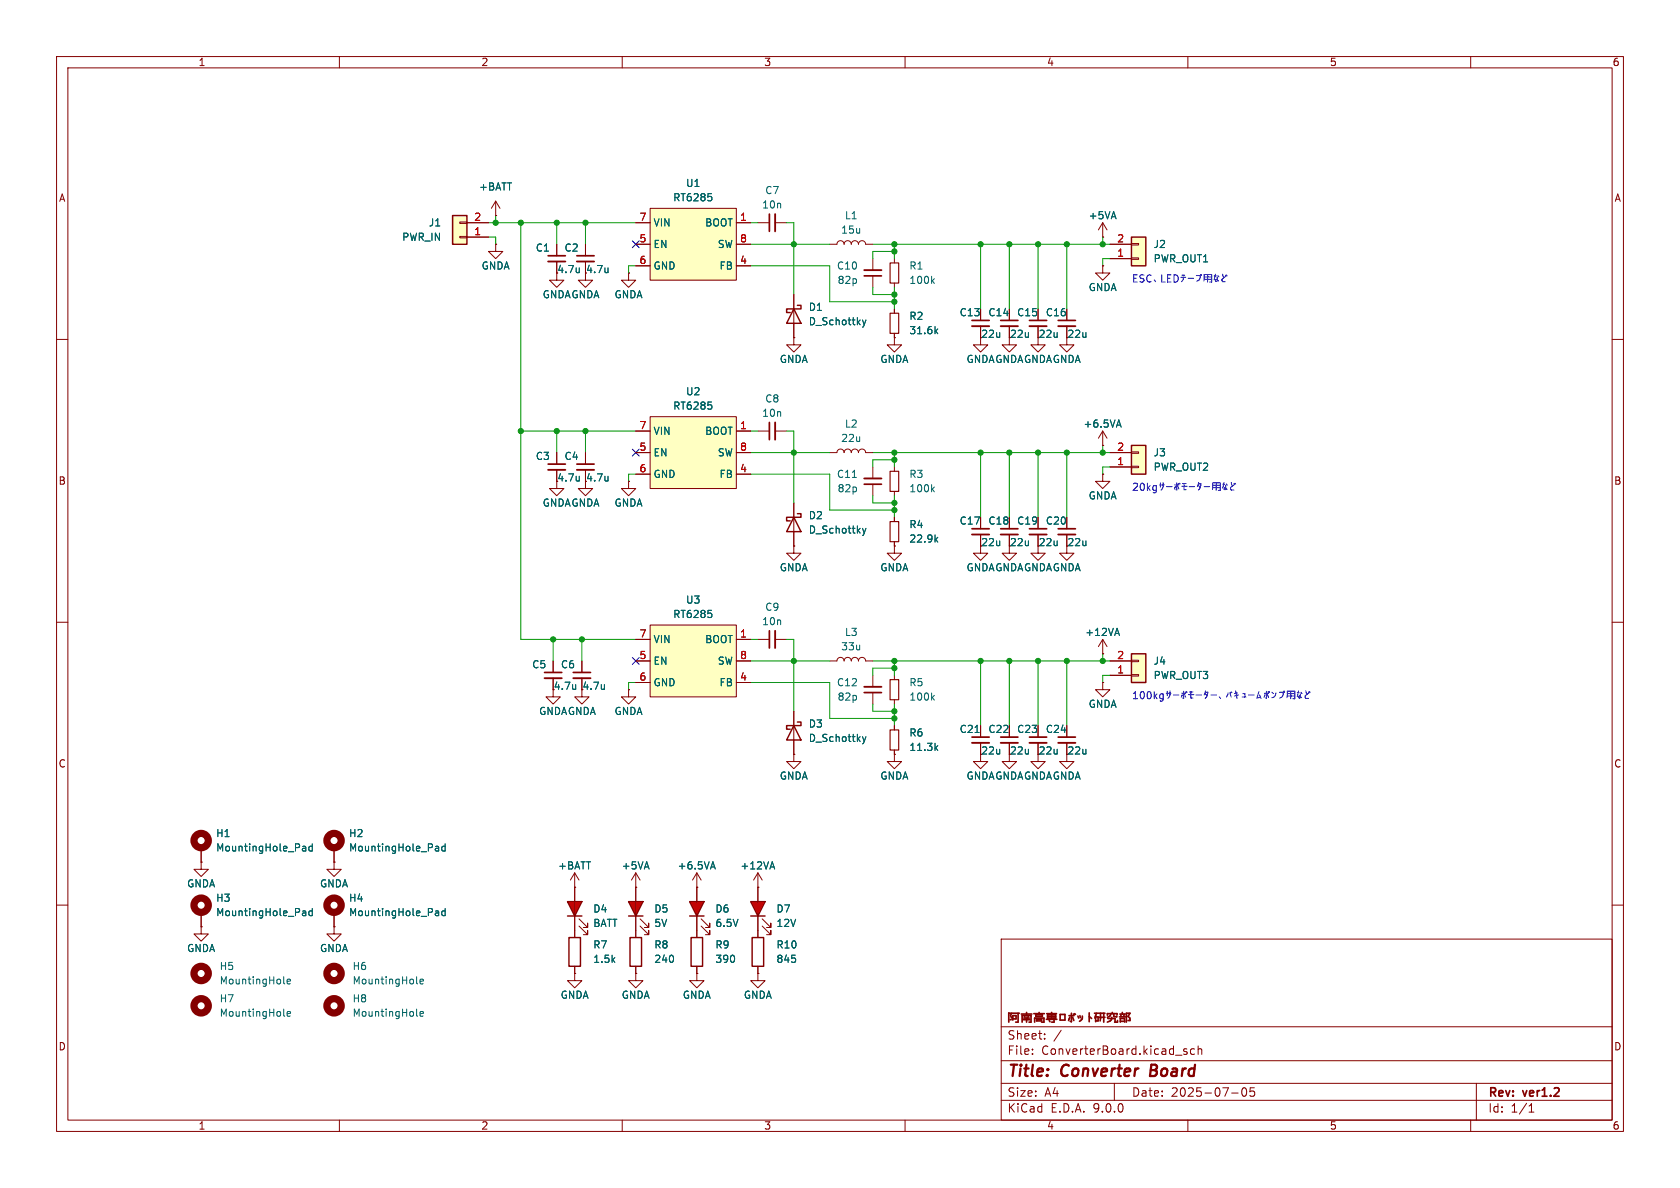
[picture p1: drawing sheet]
<svg xmlns="http://www.w3.org/2000/svg" width="297mm" height="210mm" viewBox="0 0 297 210" stroke-linecap="round" stroke-linejoin="round" font-family="sans-serif">
<g fill="none" stroke="#840000" stroke-width=".18">
<path d="M10 10h277v190h-277zM12 12h273v186h-273zM60 10v2M110 10v2M160 10v2M210 10v2M260 10v2M10 60h2M285 60h2M10 110h2M285 110h2M10 160h2"/>
<path d="M177 166h108v32h-108zM285 160h2M60 198v2M110 198v2M160 198v2M177 194.5h108M177 191.5h108M177 187.5h108M177 181.5h108M182.5 186.3v.1M182.5 185.5v.1M184.7 183.6v.1"/>
<path d="M184.7 182.8v.1M187.6 182.1l-1.3 2M197 191.5v3M209.2 185.7l.7 .4-.2 .3-.5-.1M209.8 185.5l-.3-.1-.3 .2M210 198v2M211.2 185.5l-.5-.1-.2 .3v.4l.1 .2h.6M211.8 185.5l.2-.1 .4 .1 .1 .9M211.8 184.9v1.5M217.7 193.2h1.2M219.7 192.4l.2-.1a.81 .81 0 0 1 .6 .6 .81 .81 0 0 1-.3 .8l-.2 .1a.81 .81 0 0 1-.3-1.4zM221.7 192.3h-.7v.7l.2-.1h.5l.1 .3-.1 .5-.2 .1-.5-.1"/>
<path d="M260 198v2M261 191.5v6.5M270.3 196.6h.9M270.3 195.5l.4-.4v1.5"/>
</g>
<path d="M203.6 188.2l-.3 2h.8" fill="none" stroke="#840000" stroke-width=".4"/>
<g fill="none" stroke="#840000" stroke-width=".3">
<path d="M178.3 179v1.7M178.3 179.1h.5l-.2 .4M178.7 179.6l.1 .4M179 179.1h1.2M180 179.1v1.6h-.4M180.6 179.3h1.8M181 180h1M181.1 179.7l.1 .1M181.5 179v.5M181.5 180v.7M181.8 179.7l-.1 .3M182.8 179.2h1.8"/>
<path d="M183.1 179.4h1.2v.3h-1.2zM183.7 179v.2M185.1 179.2h1.7M185.2 179.4h1.4v.6h-1.4zM185.2 179.7h1.4M185.9 179v1M186.3 180v.7h-.4M187.4 179.3h.9v1h-.9zM189 179.5h.8M189.1 179.8l-.2 .6M189.4 179.1v1.5l-.2-.1M189.6 179.8l.2 .6"/>
<path d="M189.8 179.3l.1 .1M190 179.2l.1 .1M190.6 179.6l.1 .4M190.9 179.5l.1 .4M191.3 179.6a.77 .77 0 0 1-.5 .9M192.6 179.7l.4 .3M192.6 179v1.6M193.5 179.1h.7M193.6 179.8h.5v.7h-.4M193.7 179.5v1.1M193.8 179.1l-.2 .9M194.3 179.8h1"/>
<path d="M194.3 179.1h1M194.6 179.1l-.1 1.4M195.1 179.1v1.6M196.4 179.2l-.3 .5-.3 .1M196.6 179.8l-.1 .5-.7 .4M196.6 179v.2M196.9 179.2v.5l.5 .1v-.2M197.5 179.4v-.2h-1.7v.3M197.9 179.8h1.1M198 179.3h.9M198.1 179.4l.1 .2M198.4 179v.3"/>
<path d="M198.8 179.3l-.2 .4M178.6 180.3h.2M179.1 180.1h.5v-.6h-.5v.8M180.7 180.7v-1.2h1.6v1.2h-.4M180.9 180.3h1.2M182.9 180.7v-.7h1.7v.7h-.5M183.3 180.2h.8v.3h-.8zM185 180.2h1.8M185.5 180.4l.1 .2M195.8 180h1.3v.7M197.6 180.4v.3h-.5M198.1 180.7v-.7h.7v.7"/>
<path d="M198.1 180.5h.7M199.4 180.4h.4l-.1-.5-.3-.2 .4-.6h-.7v1.6"/>
</g>
<path d="M200 115.6h2.6v5.1h-2.6z" fill="#ffffc2"/>
<path d="M200 115.6h2.6v5.1h-2.6z" fill="none" stroke="#840000" stroke-width=".25"/>
<path d="M154.3 45.7v2.1M154.3 48.8v2M196.2 119.4h3.8M196.2 116.8h3.8M200 119.3h1.3v.2h-1.3zM200 116.7h1.3v.3h-1.3zM173.4 131.3v3.3h1.2l-1.2 1.3-1.3-1.3h1.3M173.4 128.3v2M183.5 131.3v3.3h1.3l-1.3 1.3-1.3-1.3h1.3" fill="none" stroke="#840000" stroke-width=".18"/>
<path d="M152.8 48.8h3M171.8 130.3h3.1M182 130.3h3" fill="none" stroke="#840000" stroke-width=".3"/>
<path d="M152.8 47.8h3M171.8 131.3h3.1M182 131.3h3" fill="none" stroke="#840000" stroke-width=".33"/>
<path d="M172.4 129.5h.7" fill="none" stroke="#006464" stroke-width=".18"/>
<path d="M114.9 73.7h15.3v12.7h-15.3z" fill="#ffffc2"/>
<g fill="none" stroke="#840000" stroke-width=".18">
<path d="M87.6 38.1h.1M87.6 35.6l-.7 1.2M87.6 35.6l.8 1.2M87.6 35.6v2.5M134 39.4h2M137 39.4h2.1M194.9 39.4l-.7 1.2M194.9 39.4l.8 1.2M194.9 39.4v2.5M111.1 48.3v1.2h1.3l-1.3 1.3-1.2-1.3h1.2M111.1 48.3h.1M158.1 45.7v.8"/>
<path d="M158.1 50v.8M158.1 54.6v.8M158.1 58.9v.8M194.9 41.9h.1M194.9 47v1.3h1.3l-1.3 1.2-1.2-1.2h1.2M194.9 47h.1M112.4 76.2h2.5M114.9 73.7h15.3v12.7h-15.3zM130.2 76.2h2.5M134 76.2h2M137 76.2h2.1M103.5 85.1v1.3h1.3l-1.3 1.2-1.3-1.2h1.3"/>
<path d="M112.4 80h2.5M112.4 83.8h2.5M130.2 80h2.5M130.2 83.8h2.5M194.9 115.6h.1M194.9 113v2.6M194.9 113l-.7 1.3M194.9 113l.8 1.3M194.9 120.7v1.2h1.3l-1.3 1.3-1.2-1.3h1.2M194.9 120.7h.1"/>
</g>
<path d="M164.8 49.6l.4 .5M165.2 49.3l-.5 .4M165.4 58.5l.4 .5M165.8 58.2l-.5 .4M125.2 71.1h.6M125.7 71.6l.2 .2-.2 .5M197.2 112h.6M197.5 111.1l.4 1.2" fill="none" stroke="#006464" stroke-width=".18"/>
<path d="M136 37.8v3.1M136 74.7v3" fill="none" stroke="#840000" stroke-width=".3"/>
<path d="M137 37.8v3.1M137 74.7v3" fill="none" stroke="#840000" stroke-width=".33"/>
<path d="M157.4 55.4h1.5v3.5h-1.5zM157.4 46.5h1.5v3.5h-1.5z" fill="none" stroke="#840000" stroke-width=".2"/>
<path d="M114.9 36.8h15.3v12.7h-15.3z" fill="#ffffc2"/>
<path d="M112.4 39.4h2.5M114.9 36.8h15.3v12.7h-15.3zM130.2 39.4h2.5M87.6 43.2v1.3h1.3l-1.3 1.2-1.2-1.2h1.2M87.6 43.2h.1M112.4 43.2h2.5M112.4 47h2.5M130.2 43.2h2.5M130.2 47h2.5M98.4 85.1v1.3h1.3l-1.3 1.2-1.2-1.2h1.2M111.1 85.1v1.3h1.3l-1.3 1.2-1.2-1.2h1.2M111.1 85.1h.1" fill="none" stroke="#840000" stroke-width=".18"/>
<path d="M125.2 34.2h.6M125.7 34.8l.2 .2-.2 .4" fill="none" stroke="#006464" stroke-width=".18"/>
<path d="M200 41.9h2.6v5.1h-2.6z" fill="#ffffc2"/>
<path d="M140.3 54.6l1.3 2.6h-2.5zM141 54h.6v.6h-2.5v.6h.6M200 41.9h2.6v5.1h-2.6z" fill="none" stroke="#840000" stroke-width=".25"/>
<g fill="none" stroke="#840000" stroke-width=".18">
<path d="M103.5 46.2v3.3h1.3l-1.3 1.3-1.3-1.3h1.3M103.5 43.2v2M140.3 52.1v7.6M146.7 43.2h1.3a.64 .64 0 0 1 .6-.7 .64 .64 0 0 1 .6 .7 .64 .64 0 0 1 .7-.7 .64 .64 0 0 1 .6 .7 .64 .64 0 0 1 .6-.7 .64 .64 0 0 1 .7 .7 .64 .64 0 0 1 .6-.7 .64 .64 0 0 1 .6 .7h1.3M173.4 57.7v2M178.4 57.7v2M196.2 45.7h3.8M196.2 43.2h3.8M200 45.6h1.3v.2h-1.3zM200 43.1h1.3v.2h-1.3zM194.9 78.7h.1M194.9 76.2l-.7 1.3"/>
<path d="M194.9 76.2l.8 1.3M194.9 76.2v2.5M103.5 80v2M103.5 83.1v2M194.9 83.8v1.3h1.3l-1.3 1.3-1.2-1.3h1.2M194.9 83.8h.1M102.9 116.8v2.1M102.9 119.9v2"/>
</g>
<path d="M107.5 47.4v.8M107.5 48.1h-.1M152.5 56.6l.3 .8M152.8 57.4l-.3 .4M153.1 56.6l-.3 .8M197.5 75.1h.6M197.8 74.2l.4 1.3M107.5 84.2v.8M107.5 84.9l-.1 .1M106.9 121v.9M106.9 121.7l-.1 .1" fill="none" stroke="#006464" stroke-width=".18"/>
<path d="M102 45.2h3M171.8 56.6h3.1M176.9 56.6h3.1M102 82h3M101.3 118.9h3.1" fill="none" stroke="#840000" stroke-width=".3"/>
<path d="M102 46.2h3M171.8 57.7h3.1M176.9 57.7h3.1M102 83.1h3M101.3 119.9h3.1" fill="none" stroke="#840000" stroke-width=".33"/>
<path d="M200 78.7h2.6v5.1h-2.6z" fill="#ffffc2"/>
<path d="M200 78.7h2.6v5.1h-2.6z" fill="none" stroke="#840000" stroke-width=".25"/>
<g fill="none" stroke="#840000" stroke-width=".18">
<path d="M98.4 46.2v3.3h1.3l-1.3 1.3-1.2-1.3h1.2M98.4 43.2v2M183.5 54.6v2M183.5 57.7v2M188.6 54.6v2M188.6 57.7v2M200 79.9h1.3v.2h-1.3zM98.4 80v2M98.4 83.1v2M196.2 82.6h3.8M196.2 80h3.8M200 82.4h1.3v.3h-1.3z"/>
<path d="M158.1 119.4v.7M158.1 123.7v.8M158.1 128.3v.7M158.1 132.6v.8M188.6 131.3v3.3h1.3l-1.3 1.3-1.3-1.3h1.3"/>
</g>
<path d="M96.9 45.2h3M182 56.6h3M187.1 56.6h3M96.9 82h3M187.1 130.3h3" fill="none" stroke="#840000" stroke-width=".3"/>
<path d="M96.9 46.2h3M182 57.7h3M187.1 57.7h3M96.9 83.1h3M187.1 131.3h3" fill="none" stroke="#840000" stroke-width=".33"/>
<path d="M102.4 47.4v.8M102.4 48.1h-.1M102.4 84.2v.8M102.4 84.9l-.1 .1M164.8 123.3l.4 .5M165.2 122.9l-.5 .5M165.4 132.2l.4 .5M165.8 131.8l-.5 .5" fill="none" stroke="#006464" stroke-width=".18"/>
<path d="M157.4 129h1.5v3.6h-1.5zM157.4 120.1h1.5v3.6h-1.5z" fill="none" stroke="#840000" stroke-width=".2"/>
<path d="M80 38.1h2.5v5.1h-2.5z" fill="#ffffc2"/>
<path d="M80 38.1h2.5v5.1h-2.5zM140.3 91.4l1.3 2.6h-2.5zM141 90.8h.6v.6h-2.5v.7h.6" fill="none" stroke="#840000" stroke-width=".25"/>
<g fill="none" stroke="#840000" stroke-width=".18">
<path d="M81.3 39.2h1.2v.3h-1.2zM82.5 39.4h3.9M81.3 41.8h1.2v.2h-1.2zM82.5 41.9h3.9M140.3 59.7v1.3h1.3l-1.3 1.2-1.2-1.2h1.2M140.3 59.7h.1M158.1 59.7v1.3h1.3l-1.3 1.2-1.3-1.2h1.3M158.1 59.7h.1M173.4 59.7v1.3h1.2l-1.2 1.2-1.3-1.2h1.3M178.4 59.7v1.3h1.3l-1.3 1.2-1.2-1.2h1.2M183.5 59.7v1.3h1.3l-1.3 1.2-1.3-1.2h1.3M188.6 59.7v1.3h1.3l-1.3 1.2-1.3-1.2h1.3"/>
<path d="M140.3 96.5v1.3h1.3l-1.3 1.3-1.2-1.3h1.2M140.3 96.5h.1M140.3 88.9v7.6M146.7 80h1.3a.64 .64 0 0 1 .6-.6 .64 .64 0 0 1 .6 .6 .64 .64 0 0 1 .7-.6 .64 .64 0 0 1 .6 .6 .64 .64 0 0 1 .6-.6 .64 .64 0 0 1 .7 .6 .64 .64 0 0 1 .6-.6 .64 .64 0 0 1 .6 .6h1.3M154.3 82.6v2M154.3 85.6v2M158.1 96.5v1.3h1.3l-1.3 1.3-1.3-1.3h1.3M158.1 96.5h.1M158.1 82.6v.7M158.1 86.9v.7M158.1 91.4v.8M158.1 95.8v.7"/>
<path d="M173.4 94.5v3.3h1.2l-1.2 1.3-1.3-1.3h1.3M178.4 94.5v3.3h1.3l-1.3 1.3-1.2-1.3h1.2M178.4 91.4v2.1M183.5 94.5v3.3h1.3l-1.3 1.3-1.3-1.3h1.3M183.5 91.4v2.1M188.6 94.5v3.3h1.3l-1.3 1.3-1.3-1.3h1.3M188.6 91.4v2.1M178.4 131.3v3.3h1.3l-1.3 1.3-1.2-1.3h1.2M178.4 128.3v2"/>
</g>
<path d="M152.8 85.6h3M171.8 93.5h3.1M176.9 93.5h3.1M182 93.5h3M187.1 93.5h3M176.9 130.3h3.1" fill="none" stroke="#840000" stroke-width=".3"/>
<path d="M152.8 84.6h3M171.8 94.5h3.1M176.9 94.5h3.1M182 94.5h3M187.1 94.5h3M176.9 131.3h3.1" fill="none" stroke="#840000" stroke-width=".33"/>
<path d="M157.4 92.2h1.5v3.6h-1.5zM157.4 83.3h1.5v3.6h-1.5z" fill="none" stroke="#840000" stroke-width=".2"/>
<path d="M150.7 84.4h.7M152.5 93.4l.3 .8M152.8 94.2l-.3 .5M153.1 93.4l-.3 .8M164.8 86.5l.4 .4M165.2 86.1l-.5 .5M165.4 95.3l.4 .5M165.8 95l-.5 .5" fill="none" stroke="#006464" stroke-width=".18"/>
<path d="M121.9 159.4h2.6l-1.3 2.5z" fill="#f00"/>
<path d="M134 113h2M137 113h2.1M146.7 116.8h1.3a.64 .64 0 0 1 .6-.6 .64 .64 0 0 1 .6 .6 .64 .64 0 0 1 .7-.6 .64 .64 0 0 1 .6 .6 .64 .64 0 0 1 .6-.6 .64 .64 0 0 1 .7 .6 .64 .64 0 0 1 .6-.6 .64 .64 0 0 1 .6 .6h1.3M123.2 156.8v7.7M124 163.7l1.5 1.5v-.7v.7h-.8M124 162.4l1.5 1.6v-.8v.8h-.8" fill="none" stroke="#840000" stroke-width=".18"/>
<path d="M121.9 159.4h2.6l-1.3 2.5zM121.9 161.9h2.6" fill="none" stroke="#840000" stroke-width=".25"/>
<path d="M136 111.5v3.1" fill="none" stroke="#840000" stroke-width=".3"/>
<path d="M137 111.5v3.1" fill="none" stroke="#840000" stroke-width=".33"/>
<path d="M114.9 110.5h15.3v12.7h-15.3z" fill="#ffffc2"/>
<g fill="none" stroke="#840000" stroke-width=".18">
<path d="M112.4 113h2.5M112.4 116.8h2.5M114.9 110.5h15.3v12.7h-15.3zM130.2 113h2.5M130.2 116.8h2.5M154.3 119.4v2M112.4 120.7h2.5M130.2 120.7h2.5M140.3 133.4v1.2h1.3l-1.3 1.3-1.2-1.3h1.2M140.3 133.4h.1M140.3 125.7v7.7M154.3 122.4v2.1"/>
<path d="M158.1 133.4v1.2h1.3l-1.3 1.3-1.3-1.3h1.3M158.1 133.4h.1M123.2 156.8h.1M123.2 154.3l-.8 1.3M123.2 154.3l.8 1.3M123.2 154.3v2.5M134 156.8h.1M134 154.3l-.8 1.3M134 154.3l.7 1.3M134 154.3v2.5M123.2 172.1v1.3h1.3l-1.3 1.2-1.3-1.2h1.3M123.2 172.1h.1"/>
<path d="M123.2 164.5v1.2M123.2 170.8v1.3M134 172.1v1.3h1.3l-1.3 1.2-1.3-1.2h1.3M134 172.1h.1"/>
</g>
<path d="M125.2 107.9h.6M125.7 108.4l.2 .2-.2 .5M152.5 130.2l.3 .9M152.8 131.1l-.3 .4M153.1 130.2l-.3 .9M125.7 153.3h.6M126 152.3l.5 1.3M136.2 153.3h.6M136.5 152.3l.4 1.3" fill="none" stroke="#006464" stroke-width=".18"/>
<path d="M152.8 122.4h3" fill="none" stroke="#840000" stroke-width=".3"/>
<path d="M152.8 121.4h3" fill="none" stroke="#840000" stroke-width=".33"/>
<path d="M140.3 128.3l1.3 2.5h-2.5zM141 127.6h.6v.7h-2.5v.6h.6M122.2 165.7h2v5.1h-2z" fill="none" stroke="#840000" stroke-width=".25"/>
<path d="M132.7 159.4h2.6l-1.3 2.5z" fill="#f00"/>
<g fill="none" stroke="#840000" stroke-width=".18">
<path d="M35.6 152.4v1.3h1.2l-1.2 1.2-1.3-1.2h1.3M35.6 152.4h.1M35.6 149.9v2.5M59.1 152.4v1.3h1.2l-1.2 1.2-1.3-1.2h1.3M59.1 152.4h.1M59.1 149.9v2.5M112.4 156.8h.1M112.4 154.3l-.8 1.3M112.4 154.3l.8 1.3M112.4 154.3v2.5M134 156.8v8.9M35.6 163.8v1.3h1.2l-1.2 1.3-1.3-1.3h1.3"/>
<path d="M35.6 163.8h.1M35.6 161.3v2.5M59.1 163.8v1.3h1.2l-1.2 1.3-1.3-1.3h1.3M59.1 163.8h.1M59.1 161.3v2.5M101.6 172.1v1.3h1.3l-1.3 1.2-1.3-1.2h1.3M101.6 172.1h.1M101.6 164.5v1.2M101.6 170.8v1.3M112.4 172.1v1.3h1.3l-1.3 1.2-1.3-1.2h1.3M112.4 172.1h.1M134 170.8v1.3"/>
<path d="M134.7 163.7l1.6 1.5v-.7v.7h-.8M134.7 162.4l1.6 1.6v-.8v.8h-.8"/>
</g>
<path d="M132.7 159.4h2.6l-1.3 2.5zM100.6 165.7h2v5.1h-2zM132.7 161.9h2.6M133 165.7h2v5.1h-2z" fill="none" stroke="#840000" stroke-width=".25"/>
<g fill="none" stroke="#840000" stroke-width="1.3">
<circle cx="35.6" cy="148.6" r="1.27"/>
<circle cx="59.1" cy="148.6" r="1.27"/>
<circle cx="35.6" cy="160" r="1.27"/>
<circle cx="35.6" cy="172.1" r="1.27"/>
<circle cx="35.6" cy="177.8" r="1.27"/>
<circle cx="59.1" cy="160" r="1.27"/>
<circle cx="59.1" cy="172.1" r="1.27"/>
<circle cx="59.1" cy="177.8" r="1.27"/>
</g>
<g fill="none" stroke="#006464" stroke-width=".18">
<path d="M53.6 149.6l.4 .1 .1 .7M54.1 150.4h-.5M54.1 149.9l-.5 .1M55.2 149.7l-.4-.1-.2 .2 .1 .6h.5M55.2 149.2v1.2M77.1 149.6l.4 .1 .1 .7M77.6 150.4h-.5M77.6 149.9l-.5 .1M78.7 149.7l-.4-.1-.2 .2 .1 .6h.5M78.7 149.2v1.2M50.2 173.8l.1 .1M50.2 179.5l.1 .1"/>
<path d="M50.8 173.5l.6-.1-.1-.3h-.4l-.1 .2v.6h.5M50.8 179.2l.6-.1-.1-.2-.4-.1-.1 .2v.6h.5M53.6 161l.4 .1 .1 .8M54.1 161.8l-.5 .1M54.1 161.3l-.5 .1M55.2 161.1l-.4-.1-.2 .3 .1 .5h.5M55.2 160.6v1.3M73.6 173.8l.2 .1M73.6 179.5l.2 .1M74.3 173.5l.6-.1-.1-.3h-.4l-.1 .2v.6h.5M74.3 179.2l.6-.1-.1-.2-.4-.1-.1 .2v.6h.5M77.1 161l.4 .1 .1 .8"/>
<path d="M77.6 161.8l-.5 .1M77.6 161.3l-.5 .1M78.7 160.6v1.3M78.7 161.1l-.4-.1-.2 .3 .1 .5h.5"/>
</g>
<path d="M100.3 159.4h2.6l-1.3 2.5z" fill="#f00"/>
<path d="M101.6 156.8h.1M101.6 154.3v10.2M101.6 154.3l-.8 1.3M101.6 154.3l.8 1.3M102.4 163.7l1.5 1.5v-.7v.7h-.8M102.4 162.4l1.5 1.6v-.8v.8h-.8" fill="none" stroke="#840000" stroke-width=".18"/>
<path d="M100.3 159.4h2.6l-1.3 2.5zM100.3 161.9h2.6" fill="none" stroke="#840000" stroke-width=".25"/>
<path d="M111.1 159.4h2.6l-1.3 2.5z" fill="#f00"/>
<g fill="none" stroke="#840000" stroke-width=".18">
<path d="M82.5 39.4h3.9M87.6 38.1h.1M112.4 39.4h2.5M130.2 39.4h2.5M82.5 41.9h3.9M87.6 43.2h.1M98.4 43.2v2M98.4 46.2v2.1M103.5 43.2v2M103.5 46.2v2.1M111.1 48.3h.1M112.4 43.2h2.5"/>
<path d="M112.4 47h2.5M130.2 43.2h2.5M130.2 47h2.5M140.3 59.7h.1M140.3 52.1v2.5M140.3 57.2v2.5M158.1 59.7h.1M158.1 54.6v.8M158.1 58.9v.8M173.4 57.7v2M178.4 57.7v2M183.5 54.6v2"/>
<path d="M183.5 57.7v2M188.6 54.6v2M188.6 57.7v2M194.9 41.9h.1M194.9 47h.1M196.2 43.2h3.8M196.2 45.7h3.8M112.4 76.2h2.5M130.2 76.2h2.5M194.9 78.7h.1M98.4 80v2M98.4 83.1v2"/>
<path d="M103.5 80v2M103.5 83.1v2M111.1 85.1h.1M112.4 80h2.5M112.4 83.8h2.5M130.2 80h2.5M130.2 83.8h2.5M140.3 96.5h.1M140.3 88.9v2.5M140.3 94v2.5M158.1 96.5h.1M158.1 91.4v.8"/>
<path d="M158.1 95.8v.7M173.4 94.5v2M178.4 91.4v2.1M178.4 94.5v2M183.5 91.4v2.1M183.5 94.5v2M188.6 91.4v2.1M188.6 94.5v2M194.9 83.8h.1M196.2 80h3.8M196.2 82.6h3.8M97.8 119.9v3.3h1.3l-1.3 1.3-1.3-1.3h1.3"/>
<path d="M97.8 116.8v2.1M102.9 119.9v3.3h1.2l-1.2 1.3-1.3-1.3h1.3M102.9 116.8v2.1M112.4 116.8h2.5M112.4 113h2.5M130.2 116.8h2.5M130.2 113h2.5M194.9 115.6h.1M196.2 119.4h3.8M196.2 116.8h3.8M111.1 121.9v1.3h1.3l-1.3 1.3-1.2-1.3h1.2M111.1 121.9h.1"/>
<path d="M112.4 120.7h2.5M130.2 120.7h2.5M140.3 133.4h.1M140.3 125.7v2.6M140.3 130.8v2.6M158.1 133.4h.1M158.1 128.3v.7M158.1 132.6v.8M173.4 128.3v2M173.4 131.3v2.1M178.4 128.3v2M178.4 131.3v2.1"/>
<path d="M183.5 131.3v2.1M188.6 131.3v2.1M194.9 120.7h.1M35.6 152.4h.1M35.6 149.9v2.5M59.1 152.4h.1M59.1 149.9v2.5M101.6 156.8h.1M101.6 156.8v2.6M112.4 156.8h.1M112.4 156.8v8.9M123.2 156.8h.1"/>
<path d="M123.2 156.8v2.6M134 156.8h.1M134 156.8v2.6M35.6 163.8h.1M35.6 161.3v2.5M59.1 163.8h.1M59.1 161.3v2.5M101.6 172.1h.1M101.6 161.9v3.8M101.6 170.8v1.3M112.4 172.1h.1M112.4 170.8v1.3"/>
<path d="M113.2 163.7l1.5 1.5v-.7v.7h-.8M113.2 162.4l1.5 1.6v-.8v.8h-.8M123.2 172.1h.1M123.2 161.9v3.8M123.2 170.8v1.3M134 172.1h.1M134 161.9v3.8M134 170.8v1.3"/>
</g>
<path d="M111.1 159.4h2.6l-1.3 2.5zM111.1 161.9h2.6M111.4 165.7h2v5.1h-2z" fill="none" stroke="#840000" stroke-width=".25"/>
<path d="M96.3 118.9h3" fill="none" stroke="#840000" stroke-width=".3"/>
<path d="M96.3 119.9h3" fill="none" stroke="#840000" stroke-width=".33"/>
<g fill="none" stroke="#006464" stroke-width=".18">
<path d="M125.2 34.2h.6M125.7 34.8l.2 .2-.2 .4M102.4 47.4v.8M102.4 48.1h-.1M107.5 47.4v.8M107.5 48.1h-.1M152.5 56.6l.3 .8M152.8 57.4l-.3 .4M153.1 56.6l-.3 .8M165.4 58.5l.4 .5M165.8 58.2l-.5 .4M125.2 71.1h.6"/>
<path d="M125.7 71.6l.2 .2-.2 .5M197.5 75.1h.6M197.8 74.2l.4 1.3M102.4 84.2v.8M102.4 84.9l-.1 .1M107.5 84.2v.8M107.5 84.9l-.1 .1M152.5 93.4l.3 .8M152.8 94.2l-.3 .5M153.1 93.4l-.3 .8M165.4 95.3l.4 .5M165.8 95l-.5 .5"/>
<path d="M125.2 107.9h.6M125.7 108.4l.2 .2-.2 .5M197.2 112h.6M197.5 111.1l.4 1.2M101.8 121v.9M101.8 121.7l-.1 .1M106.9 121v.9M106.9 121.7l-.1 .1M152.5 130.2l.3 .9M152.8 131.1l-.3 .4M153.1 130.2l-.3 .9M165.4 132.2l.4 .5"/>
<path d="M165.8 131.8l-.5 .5M172.4 129.5h.7M53.6 149.6l.4 .1 .1 .7M54.1 150.4h-.5M54.1 149.9l-.5 .1M55.2 149.7l-.4-.1-.2 .2 .1 .6h.5M55.2 149.2v1.2M77.1 149.6l.4 .1 .1 .7M77.6 150.4h-.5M77.6 149.9l-.5 .1M78.7 149.7l-.4-.1-.2 .2 .1 .6h.5M78.7 149.2v1.2"/>
<path d="M125.7 153.3h.6M126 152.3l.5 1.3M136.2 153.3h.6M136.5 152.3l.4 1.3M53.6 161l.4 .1 .1 .8M54.1 161.8l-.5 .1M54.1 161.3l-.5 .1M55.2 161.1l-.4-.1-.2 .3 .1 .5h.5M55.2 160.6v1.3M77.1 161l.4 .1 .1 .8M77.6 161.8l-.5 .1M77.6 161.3l-.5 .1"/>
<path d="M78.7 160.6v1.3M78.7 161.1l-.4-.1-.2 .3 .1 .5h.5"/>
</g>
<g fill="none" stroke="#009600" stroke-width=".18">
<path d="M86.4 39.4h26M87.6 38.1v1.3M92.1 39.4v73.6h20.3M98.4 39.4v3.8M103.5 39.4v3.8M132.7 39.4h1.3M139.1 39.4h1.2v12.7M86.4 41.9h1.2v1.3M112.4 47h-1.3v1.3M132.7 47h14v6.3h11.4M132.7 43.2h14M154.3 50.8v1.3h3.8"/>
<path d="M154.3 43.2h41.9M158.1 43.2v2.5M158.1 50.8v3.8M158.1 44.5h-3.8v1.2M173.4 43.2v11.4M178.4 43.2v11.4M183.5 43.2v11.4M188.6 43.2v11.4M194.9 41.9v1.3M196.2 45.7h-1.3v1.3M92.1 76.2h20.3M98.4 76.2v3.8"/>
<path d="M103.5 76.2v3.8M132.7 76.2h1.3M139.1 76.2h1.2v12.7M194.9 78.7v1.3M112.4 83.8h-1.3v1.3M132.7 83.8h14v6.4h11.4M132.7 80h14M154.3 80h41.9M154.3 87.6v1.3h3.8M158.1 80v2.6M158.1 87.6v3.8M158.1 81.3h-3.8v1.3"/>
<path d="M173.4 80v11.4M178.4 80v11.4M183.5 80v11.4M188.6 80v11.4M196.2 82.6h-1.3v1.2M97.8 113v3.8M102.9 113v3.8M132.7 116.8h14M132.7 113h1.3M139.1 113h1.2v12.7M154.3 116.8h41.9M158.1 116.8v2.6"/>
<path d="M158.1 118.1h-3.8v1.3M173.4 116.8v11.5M178.4 116.8v11.5M183.5 116.8v11.5M188.6 116.8v11.5M194.9 115.6v1.2M196.2 119.4h-1.3v1.3M112.4 120.7h-1.3v1.2M132.7 120.7h14v6.3h11.4M154.3 124.5v1.2h3.8M158.1 124.5v3.8"/>
</g>
<path d="M111.8 42.6l1.2 1.2M113 42.6l-1.2 1.2M111.8 79.4l1.2 1.2M113 79.4l-1.2 1.2M111.8 116.2l1.2 1.2M113 116.2l-1.2 1.2" fill="none" stroke="#000084" stroke-width=".18"/>
<g fill="none" stroke="#0000c2" stroke-width=".18">
<path d="M200.4 49.2h.5M201 48.6h-.6v1.3h.6M202.2 48.7l-.4-.1-.2 .1v.4l.5 .2 .1 .3-.2 .3-.5-.1M203.5 48.7a.6 .6 0 0 0-.8 .4 .6 .6 0 0 0 .6 .8l.2-.2M204.1 49.5l.2 .3M205.4 48.6v1.3h.6M206.4 49.2h.4M207 48.6h-.6v1.3h.6M207.6 48.6a.64 .64 0 0 1 .7 .6 .64 .64 0 0 1-.7 .7zM208.8 49h.8M209 48.7h.4M209.2 49v.3l-.3 .5"/>
<path d="M210 49.2h1M211.5 48.7h.7a.82 .82 0 0 1-.6 1M212.2 48.6l.1-.1 .1 .2h-.1zM212.8 49.7l.1-1.2h1.3v1.4h-.3M212.9 49.4h1.3M212.9 49h1.3M213.5 48.5v1.4M214.6 48.8h.4M214.9 48.5l-.3 1M215.2 49v.7h-.3v-.3h.2l.3 .3M215.3 48.7l.2 .3M216.2 48.5l.1 .6"/>
<path d="M216.6 48.7l.2 .1M216.6 48.9l-.6 .5 .2 .4h.4M216.8 48.6l.1 .2M200.4 85.5l.5-.1 .2 .4-.8 .9h.8M201.7 85.5l.2-.1a.68 .68 0 0 1 .4 .7 .68 .68 0 0 1-.4 .6l-.2-.1-.1-.4zM202.8 85.4v1.3M203 86.2l.3 .5M203.3 85.8l-.5 .5M204.4 85.9l-.3-.1-.3 .3 .1 .5h.5M204.4 85.8v1.1l-.2 .2h-.3M205 85.7h.8M205.1 85.4v.7"/>
<path d="M205.6 85.3a1.31 1.31 0 0 1-.3 1.3M206.2 86h1M207.7 85.7h.7M207.8 86l-.2 .4M208 85.4v1.2h-.1M208.2 86l.2 .4M208.3 85.5l.2 .1M208.5 85.4l.2 .1M208.9 86h1M209.1 85.5h.6M209.3 85.5v1.1h.4M210.2 86h1"/>
<path d="M211.9 85.8l.3 .3M211.9 85.3l-.2 .7M211.9 85.5h.4l-.1 .8-.3 .3M212.9 86h1M214.3 86.5l.1-1.1h1.3v1.3h-.3M214.4 86.2h1.3M214.4 85.8h1.3M215 85.4v1.3M216.2 85.6h.3M216.4 85.3l-.2 1M216.7 85.8v.7h-.3v-.2l.2-.1 .3 .3M216.8 85.5l.2 .3"/>
<path d="M217.7 85.3l.1 .6M218.1 85.5l.2 .2M218.1 85.7l-.6 .5 .2 .4h.4M218.3 85.4l.1 .2M200.4 123.5h.7M200.4 122.6l.3-.4v1.3M201.7 122.4l.2-.2a.68 .68 0 0 1 .4 .7 .68 .68 0 0 1-.4 .6l-.2-.1-.1-.4zM203 122.3l.1-.1a.68 .68 0 0 1 .4 .7 .68 .68 0 0 1-.4 .6 .84 .84 0 0 1-.1-1.2zM204.1 122.2v1.3M204.2 123l.3 .5M204.5 122.7l-.4 .5M205.6 122.7v1l-.2 .2h-.3"/>
<path d="M205.6 122.7h-.3l-.3 .2 .1 .6h.5M206.2 122.6h.8M206.4 122.2v.8M206.8 122.1a1.31 1.31 0 0 1-.3 1.4M207.4 122.9h1M208.9 122.6h.7M209 122.8l-.2 .5M209.3 122.2v1.3l-.2-.1M209.4 122.8l.2 .5M209.6 122.3l.1 .1M209.7 122.2l.2 .2M210.1 122.8h1"/>
<path d="M210.3 122.3h.6M210.5 122.3v1.1h.4M211.4 122.9h1M213.1 122.6l.3 .4M213.1 122.1l-.2 .8M213.1 122.4h.5l-.2 .7-.3 .4M214.1 122.9h1M215.5 123.2l.3 .3M217.1 122.5l-.3 .7M217.4 122.5l.3 .7M217.5 122.4l.1 .1M217.7 122.3l.1 .1"/>
<path d="M218.4 122.1l.3 1.4M218.8 122.5l-.5 .1M218.9 122.9l-.7 .1M219.6 123.2h.7M219.7 122.6h.4v.6M220.7 122.9h1M222.6 122.2l-.4 1.2 .6-.1M222.7 122.9l.2 .6M223.5 122.6h.8M223.7 122.8l-.2 .5M223.9 122.2v1.3l-.2-.1M224.1 122.8l.2 .5"/>
<path d="M224.3 122.2l.1 .1-.1 .1h-.1zM224.9 122.4l.2 .2M225.6 122.5a.84 .84 0 0 1-.7 .8M226.2 122.4h.7a.82 .82 0 0 1-.6 1M226.9 122.2h.1l.1 .1-.1 .1zM227.5 123.3l.1-1.1h1.3v1.3h-.4M227.6 122.6h1.3M227.6 123h1.3M228.2 122.2v1.3M229.3 122.4h.4M229.6 122.1l-.3 1.1M229.9 122.6v.7h-.3v-.2l.2-.1 .3 .3"/>
<path d="M230 122.4l.2 .2M230.8 122.1l.2 .6M231.3 122.3l.2 .2M231.3 122.6l-.6 .4 .1 .5h.5M231.5 122.2l.1 .2"/>
</g>
<g fill="#009600" stroke="#009600" stroke-width=".18">
<circle cx="158.1" cy="53.3" r=".46"/>
<circle cx="158.1" cy="52.1" r=".46"/>
<circle cx="158.1" cy="43.2" r=".46"/>
<circle cx="158.1" cy="44.5" r=".46"/>
<circle cx="140.3" cy="43.2" r=".46"/>
<circle cx="173.4" cy="116.8" r=".46"/>
<circle cx="178.4" cy="116.8" r=".46"/>
<circle cx="158.1" cy="125.7" r=".46"/>
<circle cx="158.1" cy="118.1" r=".46"/>
<circle cx="158.1" cy="116.8" r=".46"/>
<circle cx="183.5" cy="116.8" r=".46"/>
<circle cx="188.6" cy="116.8" r=".46"/>
<circle cx="194.9" cy="116.8" r=".46"/>
<circle cx="194.9" cy="80" r=".46"/>
<circle cx="178.4" cy="43.2" r=".46"/>
<circle cx="183.5" cy="43.2" r=".46"/>
<circle cx="173.4" cy="43.2" r=".46"/>
<circle cx="194.9" cy="43.2" r=".46"/>
<circle cx="188.6" cy="43.2" r=".46"/>
<circle cx="87.6" cy="39.4" r=".46"/>
<circle cx="92.1" cy="39.4" r=".46"/>
<circle cx="103.5" cy="39.4" r=".46"/>
<circle cx="98.4" cy="39.4" r=".46"/>
<circle cx="103.5" cy="76.2" r=".46"/>
<circle cx="98.4" cy="76.2" r=".46"/>
<circle cx="92.1" cy="76.2" r=".46"/>
<circle cx="158.1" cy="81.3" r=".46"/>
<circle cx="183.5" cy="80" r=".46"/>
<circle cx="173.4" cy="80" r=".46"/>
<circle cx="178.4" cy="80" r=".46"/>
<circle cx="188.6" cy="80" r=".46"/>
<circle cx="158.1" cy="80" r=".46"/>
<circle cx="158.1" cy="88.9" r=".46"/>
<circle cx="158.1" cy="90.2" r=".46"/>
<circle cx="140.3" cy="80" r=".46"/>
<circle cx="140.3" cy="116.8" r=".46"/>
<circle cx="158.1" cy="127" r=".46"/>
<circle cx="102.9" cy="113" r=".46"/>
<circle cx="97.8" cy="113" r=".46"/>
</g>
<g font-size="2.8" fill="#840000">
<text x="178" y="190.9">Title:</text>
<text x="187.7" y="190.9">Converter</text>
<text x="204.2" y="190.9">Board</text>
</g>
<g font-size="2.1" fill="#840000">
<text x="178" y="184">Sheet:</text>
<text x="178" y="186.7">File:</text>
<text x="184.1" y="186.7">ConverterBoard.kicad_sch</text>
<text x="178" y="196.9">KiCad</text>
<text x="178" y="194.1">Size:</text>
<text x="184.7" y="194.1">A4</text>
<text x="185.7" y="196.9">E.D.A.</text>
<text x="193.3" y="196.9">9.0.0</text>
<text x="200" y="194.1">Date:</text>
<text x="207" y="194.1">2025-07-05</text>
<text x="263" y="194.3">Rev:</text>
<text x="263" y="196.9">Id:</text>
<text x="267.1" y="196.9">1/1</text>
<text x="269.4" y="194.3">ver1.2</text>
</g>
<g font-size="1.8" fill="#840000">
<text x="35" y="11.9">1</text>
<text x="85" y="11.9">2</text>
<text x="135" y="11.9">3</text>
<text x="185" y="11.9">4</text>
<text x="235" y="11.9">5</text>
<text x="285" y="11.9">6</text>
<text x="10.3" y="35.9">A</text>
<text x="285.3" y="35.9">A</text>
<text x="98.4" y="48.5">4.7u</text>
<text x="169.6" y="56.1">C13</text>
<text x="173.4" y="59.9">22u</text>
<text x="174.6" y="56.1">C14</text>
<text x="178.4" y="59.9">22u</text>
<text x="183.5" y="59.9">22u</text>
<text x="188.6" y="59.9">22u</text>
<text x="10.3" y="85.9">B</text>
<text x="98.4" y="85.3">4.7u</text>
<text x="103.5" y="85.3">4.7u</text>
<text x="285.3" y="85.9">B</text>
<text x="169.6" y="92.9">C17</text>
<text x="173.4" y="96.7">22u</text>
<text x="188.6" y="96.7">22u</text>
<text x="97.8" y="122.1">4.7u</text>
<text x="179.7" y="129.8">C23</text>
<text x="184.8" y="129.8">C24</text>
<text x="10.3" y="135.9">C</text>
<text x="178.4" y="133.6">22u</text>
<text x="183.5" y="133.6">22u</text>
<text x="285.3" y="135.9">C</text>
<text x="10.3" y="185.9">D</text>
<text x="285.3" y="185.9">D</text>
<text x="35" y="199.9">1</text>
<text x="85" y="199.9">2</text>
<text x="135" y="199.9">3</text>
<text x="185" y="199.9">4</text>
<text x="235" y="199.9">5</text>
<text x="285" y="199.9">6</text>
</g>
<g font-size="1.8" fill="#006464">
<text x="84.6" y="33.9">+BATT</text>
<text x="118.9" y="35.8">RT6285</text>
<text x="121.2" y="33.2">U1</text>
<text x="135.2" y="34.5">C7</text>
<text x="75.7" y="40.2">J1</text>
<text x="115.4" y="40.2">VIN</text>
<text x="124.6" y="40.2">BOOT</text>
<text x="134.6" y="37.1">10n</text>
<text x="148.6" y="41.5">15u</text>
<text x="149.3" y="39">L1</text>
<text x="192.4" y="39">+5VA</text>
<text x="71" y="42.8">PWR_IN</text>
<text x="85" y="47.9">GNDA</text>
<text x="94.6" y="44.7">C1</text>
<text x="99.7" y="44.7">C2</text>
<text x="115.4" y="44">EN</text>
<text x="115.4" y="47.9">GND</text>
<text x="126.8" y="44">SW</text>
<text x="127.1" y="47.9">FB</text>
<text x="147.9" y="47.9">C10</text>
<text x="160.7" y="47.9">R1</text>
<text x="203.8" y="44">J2</text>
<text x="203.8" y="46.6">PWR_OUT1</text>
<text x="95.8" y="52.9">GNDAGNDA</text>
<text x="103.5" y="48.5">4.7u</text>
<text x="108.5" y="52.9">GNDA</text>
<text x="148" y="50.4">82p</text>
<text x="160.7" y="50.4">100k</text>
<text x="192.4" y="51.7">GNDA</text>
<text x="142.9" y="55.2">D1</text>
<text x="142.9" y="57.7">D_Schottky</text>
<text x="160.7" y="56.7">R2</text>
<text x="160.7" y="59.3">31.6k</text>
<text x="179.7" y="56.1">C15</text>
<text x="184.8" y="56.1">C16</text>
<text x="137.8" y="64.4">GNDA</text>
<text x="155.5" y="64.4">GNDA</text>
<text x="170.8" y="64.4">GNDAGNDAGNDAGNDA</text>
<text x="121.2" y="70.1">U2</text>
<text x="135.2" y="71.3">C8</text>
<text x="115.4" y="77.1">VIN</text>
<text x="118.9" y="72.6">RT6285</text>
<text x="124.6" y="77.1">BOOT</text>
<text x="134.6" y="73.9">10n</text>
<text x="149.3" y="75.8">L2</text>
<text x="191.5" y="75.8">+6.5VA</text>
<text x="94.6" y="81.5">C3</text>
<text x="99.7" y="81.5">C4</text>
<text x="115.4" y="80.9">EN</text>
<text x="126.8" y="80.9">SW</text>
<text x="148.6" y="78.3">22u</text>
<text x="203.8" y="80.9">J3</text>
<text x="203.8" y="83.4">PWR_OUT2</text>
<text x="95.8" y="89.8">GNDAGNDA</text>
<text x="108.5" y="89.8">GNDA</text>
<text x="115.4" y="84.7">GND</text>
<text x="127.1" y="84.7">FB</text>
<text x="147.9" y="84.7">C11</text>
<text x="148" y="87.2">82p</text>
<text x="160.7" y="84.7">R3</text>
<text x="160.7" y="87.2">100k</text>
<text x="192.4" y="88.5">GNDA</text>
<text x="142.9" y="92">D2</text>
<text x="142.9" y="94.5">D_Schottky</text>
<text x="160.7" y="93.6">R4</text>
<text x="174.6" y="92.9">C18</text>
<text x="179.7" y="92.9">C19</text>
<text x="184.8" y="92.9">C20</text>
<text x="137.8" y="101.2">GNDA</text>
<text x="155.5" y="101.2">GNDA</text>
<text x="160.7" y="96.1">22.9k</text>
<text x="170.8" y="101.2">GNDAGNDAGNDAGNDA</text>
<text x="178.4" y="96.7">22u</text>
<text x="183.5" y="96.7">22u</text>
<text x="121.2" y="106.9">U3</text>
<text x="115.4" y="113.9">VIN</text>
<text x="118.9" y="109.4">RT6285</text>
<text x="124.6" y="113.9">BOOT</text>
<text x="134.6" y="110.7">10n</text>
<text x="135.2" y="108.2">C9</text>
<text x="149.3" y="112.6">L3</text>
<text x="191.8" y="112.6">+12VA</text>
<text x="94" y="118.3">C5</text>
<text x="99.1" y="118.3">C6</text>
<text x="115.4" y="117.7">EN</text>
<text x="126.8" y="117.7">SW</text>
<text x="148.6" y="115.2">33u</text>
<text x="203.8" y="117.7">J4</text>
<text x="102.9" y="122.1">4.7u</text>
<text x="115.4" y="121.5">GND</text>
<text x="127.1" y="121.5">FB</text>
<text x="147.9" y="121.5">C12</text>
<text x="148" y="124.1">82p</text>
<text x="160.7" y="121.5">R5</text>
<text x="160.7" y="124.1">100k</text>
<text x="192.4" y="125.3">GNDA</text>
<text x="203.8" y="120.2">PWR_OUT3</text>
<text x="95.2" y="126.6">GNDAGNDA</text>
<text x="108.5" y="126.6">GNDA</text>
<text x="142.9" y="128.8">D3</text>
<text x="142.9" y="131.4">D_Schottky</text>
<text x="160.7" y="130.4">R6</text>
<text x="169.6" y="129.8">C21</text>
<text x="174.6" y="129.8">C22</text>
<text x="160.7" y="132.9">11.3k</text>
<text x="173.4" y="133.6">22u</text>
<text x="188.6" y="133.6">22u</text>
<text x="137.8" y="138">GNDA</text>
<text x="155.5" y="138">GNDA</text>
<text x="170.8" y="138">GNDAGNDAGNDAGNDA</text>
<text x="38.1" y="148.2">H1</text>
<text x="61.6" y="148.2">H2</text>
<text x="38.1" y="150.7">MountingHole_Pad</text>
<text x="61.6" y="150.7">MountingHole_Pad</text>
<text x="98.6" y="153.9">+BATT</text>
<text x="109.8" y="153.9">+5VA</text>
<text x="119.7" y="153.9">+6.5VA</text>
<text x="130.8" y="153.9">+12VA</text>
<text x="33" y="157.1">GNDA</text>
<text x="38.1" y="159.6">H3</text>
<text x="56.5" y="157.1">GNDA</text>
<text x="61.6" y="159.6">H4</text>
<text x="104.8" y="161.5">D4</text>
<text x="115.6" y="161.5">D5</text>
<text x="126.4" y="161.5">D6</text>
<text x="137.2" y="161.5">D7</text>
<text x="38.1" y="162.2">MountingHole_Pad</text>
<text x="61.6" y="162.2">MountingHole_Pad</text>
<text x="104.8" y="167.9">R7</text>
<text x="104.8" y="164.1">BATT</text>
<text x="115.6" y="164.1">5V</text>
<text x="115.6" y="167.9">R8</text>
<text x="126.4" y="167.9">R9</text>
<text x="126.4" y="164.1">6.5V</text>
<text x="137.2" y="164.1">12V</text>
<text x="137.2" y="167.9">R10</text>
<text x="33" y="168.5">GNDA</text>
<text x="38.7" y="171.7">H5</text>
<text x="56.5" y="168.5">GNDA</text>
<text x="62.2" y="171.7">H6</text>
<text x="104.8" y="170.4">1.5k</text>
<text x="115.6" y="170.4">240</text>
<text x="126.4" y="170.4">390</text>
<text x="137.2" y="170.4">845</text>
<text x="38.7" y="174.2">MountingHole</text>
<text x="38.7" y="177.4">H7</text>
<text x="38.7" y="179.9">MountingHole</text>
<text x="62.2" y="174.2">MountingHole</text>
<text x="62.2" y="177.4">H8</text>
<text x="62.2" y="179.9">MountingHole</text>
<text x="99" y="176.8">GNDA</text>
<text x="109.8" y="176.8">GNDA</text>
<text x="120.6" y="176.8">GNDA</text>
<text x="131.4" y="176.8">GNDA</text>
</g>
<g font-size="1.8" fill="#a90000">
<text x="83.7" y="41.7">1</text>
<text x="83.7" y="39.1">2</text>
<text x="113" y="39.1">7</text>
<text x="130.7" y="39.1">1</text>
<text x="113" y="42.9">5</text>
<text x="113" y="46.7">6</text>
<text x="130.7" y="42.9">8</text>
<text x="130.7" y="46.7">4</text>
<text x="197.4" y="45.5">1</text>
<text x="197.4" y="42.9">2</text>
<text x="113" y="75.9">7</text>
<text x="130.7" y="75.9">1</text>
<text x="113" y="79.8">5</text>
<text x="113" y="83.6">6</text>
<text x="130.7" y="79.8">8</text>
<text x="130.7" y="83.6">4</text>
<text x="197.4" y="82.3">1</text>
<text x="197.4" y="79.8">2</text>
<text x="113" y="112.8">7</text>
<text x="130.7" y="112.8">1</text>
<text x="113" y="116.6">5</text>
<text x="130.7" y="116.6">8</text>
<text x="197.4" y="119.1">1</text>
<text x="197.4" y="116.6">2</text>
<text x="113" y="120.4">6</text>
<text x="130.7" y="120.4">4</text>
</g>
</svg>
